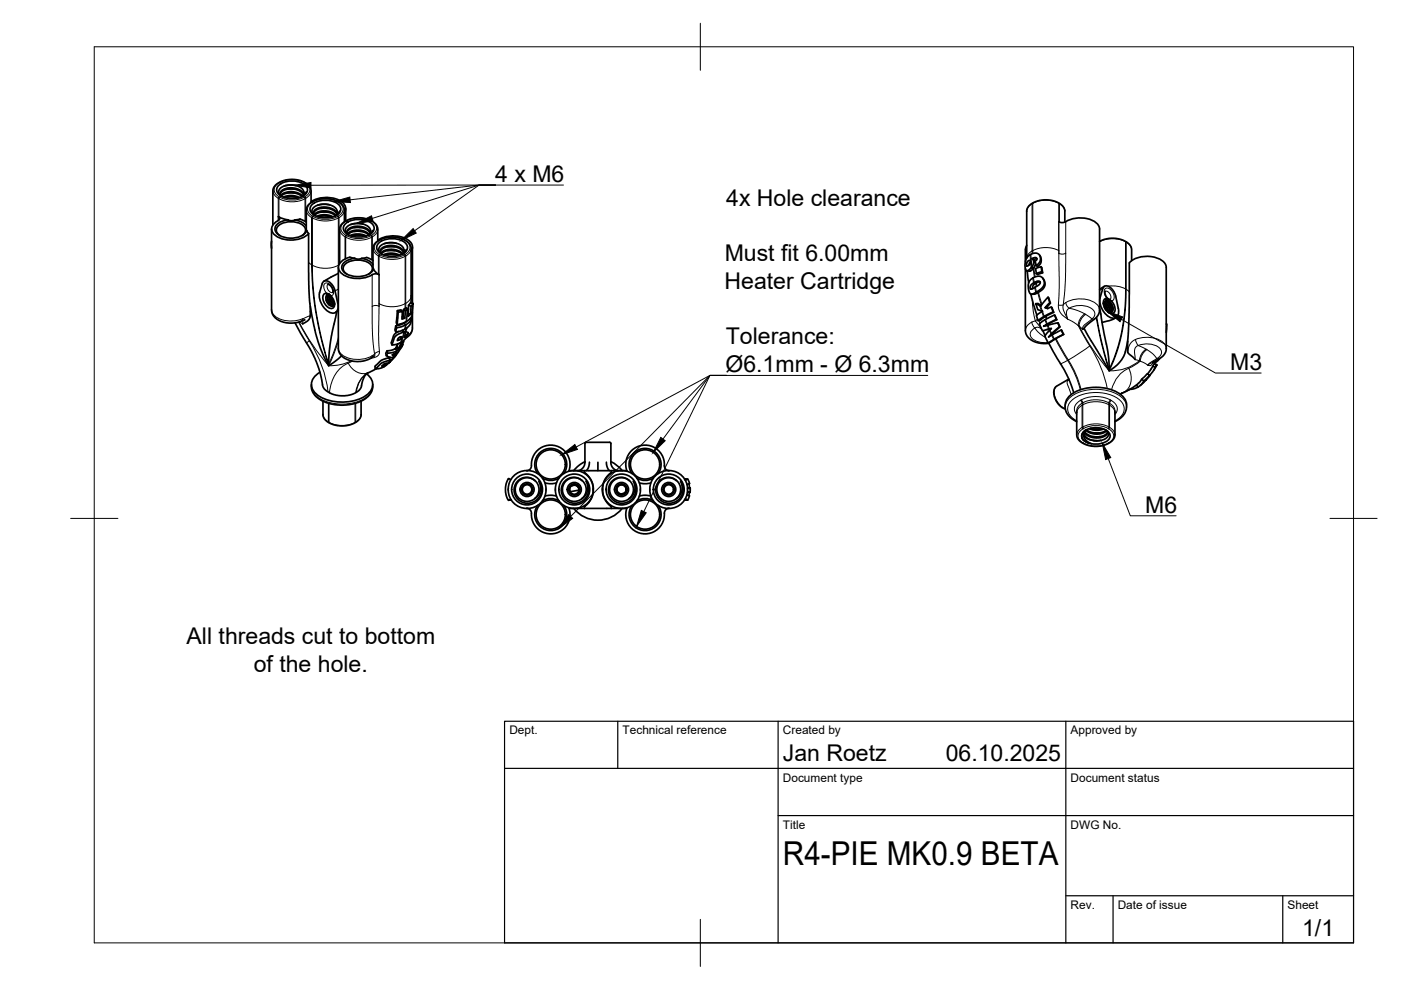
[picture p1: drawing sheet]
<svg xmlns="http://www.w3.org/2000/svg" width="297mm" height="210mm" viewBox="0 0 297 210" stroke-linecap="round" stroke-linejoin="round" font-family="sans-serif">
<!-- layer: Visible -->
<g fill="none" stroke="#000" stroke-width=".36">
<path d="M59.1 39.3a4.6 4.6 0 0 1 5.9 .3 1.6 1.6 0 0 1-1.4 2.2 4.5 4.5 0 0 1-4.8-1 1.22 1.22 0 0 1 .3-1.5zM62.8 39.4l-1.4-.2-1.2 .2M57.6 51.1v1.6M57.6 48.5v17.3l.1 .6 .3 .6 .7 .7 .9 .5 1 .2 1.9 .1 2.1-.7M59 45.9l2.1 .7a2.99 2.99 0 0 0-2.8 1.6 1.95 1.95 0 0 0 1.8 2.1 4.7 4.7 0 0 0 4.7-1l.2-.4M59 45.9l.3 .5-.3 .4a1.82 1.82 0 0 0-1.4 1.8 1.82 1.82 0 0 0 1.4 1.7 5.9 5.9 0 0 0 6.4-.8M59.4 50a1.32 1.32 0 0 1-.8-1.3 1.32 1.32 0 0 1 .9-1.2 4.6 4.6 0 0 1 4.9 .4 1.25 1.25 0 0 1-.4 2.1M59.4 41.2l.3-.5 .6-.4 1.6-.3 .8 .2 .9 .3 .7 .8M59.5 41.5l.8-.6 1.6-.3 1.3 .3 .9 .6M59.6 41.6l.9-.6 1.5-.1 1.1 .2 .9 .6M60 41.8l1-.3h1.1l1.4 .4M60.3 41.9l1.5-.2 1.4 .3"/>
<path d="M61 40.1h1.4M61 40.9h1.4M61 41.7h1.4M61 46.6l.6 .2 .9-.2M62.5 46.6l1.5 .5 .9 .9M62.5 46.6a2.04 2.04 0 0 1 2.4 .5M64.3 41.5l-.1 .1M64.3 41.5l.6-.8-.8 1M64.4 41.2l-.4-.6-.7-.5-1.1-.3h-.9l-1.5 .6-.4 .5 .2 .6M64.4 40.9l-.3-.8-.8-.6-1-.3h-1.2l-1.1 .3-.8 .6-.1 .8 .6 .8M64.4 40.7v.6l-.4 .4M65 48.9l.4 .6"/>
<path d="M65.4 49.5v9.9l.2 4.3 1.3 7 1.2 3.6 1.6 3.2 2.7-2M66 42.9l-.1-2.9-.5-.7-.6-.5-1.1-.5-1.5-.3-1.5 .1-1.7 .7-.9 .8-.2 .6-.1 7.5M66 42.8a6 6 0 0 1 6.9 .4 1.47 1.47 0 0 1 .1 1.9M66.2 43.3a4.6 4.6 0 0 1 5.9 .4 1.6 1.6 0 0 1-1.4 2.2 4.5 4.5 0 0 1-4.8-1 1.22 1.22 0 0 1 .3-1.6zM66.5 45.2l.2-.4 .5-.4 .9-.2 1-.1 1.5 .4 .8 .9M66.6 45.5l.9-.6 1.6-.2 1.2 .3 .9 .6M66.7 45.6l.8-.5 1.5-.2 1.3 .3 .8 .5M67.1 45.9l.8-.3 1-.1 1.7 .5M67.4 46l1.6-.2 1.3 .3M68.1 44.2h1.4M68.1 45h1.4M68.1 45.8h1.4"/>
<path d="M69.9 43.4l-1.6-.1-1 .2M71.3 45.6l-.1 .1M71.4 45.6l.6-.8-.9 .9M71.4 45.2l-.2-.4-.7-.5-.9-.3-1.1-.1-.9 .1-.8 .5-.3 .5 .1 .6M71.5 44.8l-.4-.7-.9-.6-1.2-.2-1.2 .1-.9 .3-.7 .8v.5l.6 .7M71.5 44.8v.2M71.5 44.8l-.1 .5-.4 .5M71.7 57.9l-3 1.7M71.7 56.7v17.4l.2 .7 1.1 1.1 2 .7h1.4l1-.1 1.1-.5 .8-.5M73 47v-2.8l-.7-1-1.1-.7-.9-.3-.9-.1-1.8 .1-1.1 .4-.8 .5-.7 .9v4.9M73.3 47.4a4.6 4.6 0 0 1 5.9 .4 1.6 1.6 0 0 1-1.4 2.2 4.5 4.5 0 0 1-4.8-1 1.22 1.22 0 0 1 .3-1.6zM73.3 44.2v2.7"/>
<path d="M73.5 49.3l.4-.5 .5-.4 1.6-.2 .9 .1 .9 .4 .7 .7M73.5 58.1a1.32 1.32 0 0 1-.7-1.3 1.32 1.32 0 0 1 .9-1.2 4.6 4.6 0 0 1 4.8 .4 1.25 1.25 0 0 1-.3 2.1M73.7 49.6l.4-.4 .6-.3 1.4-.1 1.2 .3 1 .6M73.7 49.7l1-.5 1.5-.2 1.3 .3 .7 .5M74.2 50l.9-.4h1.1l1.5 .5M74.5 50.1l1.5-.3 1.4 .3M75.1 48.3h1.5M75.1 49.1h1.5M75.1 49.9h1.5M75.2 54.8l.6 .1 .9-.1M75.2 54.8l-.8-.2a2.66 2.66 0 0 0-2.6 2.2 2.97 2.97 0 0 0 2.7 2.1 6.8 6.8 0 0 0 4.9-.8l1 .1M75.2 54.8a2.98 2.98 0 0 0-2.7 1.6 1.95 1.95 0 0 0 1.8 2 4.7 4.7 0 0 0 4.7-1l.2-.3"/>
<path d="M77 47.5l-1.4-.1-1.2 .2M78.4 49.7l-.1 .1M78.4 49.7l.7-.8-.9 .9M78.5 49.3l-.5-.7-.5-.3-1.8-.3-1.2 .2-.7 .4-.3 .5 .2 .6M78.6 49l-.2-.7-.8-.6-1.2-.3h-1.3l-1.2 .4-.6 .7v.6l.6 .7M78.6 48.9l-.1 .5-.4 .5M79.1 55.2a2.08 2.08 0 0 0-2.4-.4l1.5 .5 .9 .8M79.2 57.1l-.1-4.5 .2-.6 .5-.7 1.6-.8 1.8-.3 1.9 .4 1.5 .9 .6 1-.1 11.8M79.2 57.1l.4 .5 .6 .6M80.1 51.1v-2.8l-.4-.7-.8-.7-1-.4-1.5-.3-1.4 .1-1.8 .6-.8 .7-.4 .9v7.4M80.1 50.9a5.9 5.9 0 0 1 7 .5 1.48 1.48 0 0 1 .1 1.8M80.2 58.2h.2"/>
<path d="M80.4 51.5a4.6 4.6 0 0 1 5.8 .4 1.6 1.6 0 0 1-1.3 2.2 4.5 4.5 0 0 1-4.9-1 1.22 1.22 0 0 1 .4-1.6zM80.6 53.4l.2-.4 .6-.5 .9-.2h.9l1.6 .4 .7 .8M80.7 53.7l.9-.6 1.4-.3 1.5 .4 .8 .6M80.8 53.8l1-.6 1.3-.1 1.4 .3 .7 .5M81.3 54l1-.3h.9l1.6 .4M81.6 54.1l1.6-.2 1.3 .3M82.2 52.3h1.4M82.2 53.1h1.4M82.2 54h1.4M84.1 51.6l-1.2-.2-1.4 .3M85.5 53.8h-.1M85.6 53.4l-.4-.7-.8-.4-.8-.2-1.1-.1-.8 .2-.7 .4-.4 .5 .2 .7"/>
<path d="M85.6 53l-.3-.7-.9-.6-1.2-.3-1.2 .1-1 .4-.7 .8 .1 .6 .5 .6M85.6 53v.1M85.7 53l-.1 .5-.4 .5M86.1 53l-.8 .9M86.2 52.9l-.7 .9M87.4 52.4v11.9M217.4 57l.1 13.7 .7 1.1 1.1 .6 1.4 .4h1.7M217.7 52l-.3 .9v2.6M217.8 57.4l.3 2.6M217.8 55.5l.6-.3 .1 .4-.2 .5-.5 .3-.2-.4zM218.5 59.3l1-.6 .9-.1 .7 .3 .3 .9-.1 .7-.5 .7-2 1.2-.5-.3-.3-1.1 .1-1zM218.5 55.4l-.2 .3-.1 .5"/>
<path d="M218.6 56.8l.5 .2 .1-.2M218.8 56.6l.4 .2M218.8 54.9l.3 .1M219.1 57l-.7 .5-.7-.1M219.1 55l.4 .4M219.5 55.7l-.3 1.1M219.6 56.9l1.1-.3 .2 1-1.2 .4zM219.7 56.3l.8-.8 .1-.8-.1-.4-.3-.4-.7-.2-1.3 .5-.5 .4-.3 .7-.1 1.4 .3 .7h.4l.8-.8M219.7 56.3l-.2-.9 .3-.3v-.3l-.2-.2-.5 .1-.4 .1 .3 .2 .2 .5-.4 1.1M219.9 54.9l-.8 .1M220.4 54.1l.3 .7v.9l-.6 .8-.4-.2M220.5 59.7l-1.3 .6-.3 .4 .1 .5"/>
<path d="M220.7 56.6l.4 1.2-1.1 .4-.3-.2M220.9 57.6l.2 .2M221.1 59l.3 .4 .2 .7-.3 1-1.4 1.1-.5 .2h-.7M224.5 47l1 .2a6.5 6.5 0 0 1 6.9 0l.6 .9 .1 .5v17.4l-.2 .7-.5 .6-1.9 1.5-.7 .9M225.8 47.1v-2.5l-.2-.5-.4-.6-1-.6-1.5-.5h-1.5l-1.7 .4-1.2 .7-.6 1.1v10.1M233.1 51.2l1.6-.6 1.5-.1 1.5 .3 1.1 .5 .8 .6 .3 .7v2.7M62.5 68.4l4.3 7.6 1.1 3.1 .5 2.7 .3 .7 .6 .5 1.2 .6 1.4 .3h1.8l1.3-.4 1-.6 .4-.5 .7-2.2 .3-.7 .5-.4M65.8 64.9v1.1a1.91 1.91 0 0 1-.4 1.9l-1.2 .8M67.8 62.1l.5-2a.95 .95 0 0 1 .9-.6 .95 .95 0 0 1 .9 .5l.8 1.2 .7 3.1M67.8 62a4 4 0 0 0 2.7 4.4 1.19 1.19 0 0 0 1.2-1.5l-.1-.6M67.8 78.9a2.71 2.71 0 0 0-1.2 4.1 8.3 8.3 0 0 0 7.5 2.1 6 6 0 0 0 4.8-2.9 2.56 2.56 0 0 0-1.2-2.9M69.2 63.6l.6 1.1"/>
<path d="M69.2 62.3l.6 .2zM69.2 62.2a.99 .99 0 0 0-.6 1.6l.2 .4a1.55 1.55 0 0 0 1.8 1.1 2.03 2.03 0 0 0-.5-2.6l-.9-.5M69.4 62.5h.1M69.5 60.3l.5 .2 .3 .4 .3 .7-.1 .4M69.6 62.5l-.2 .7 .3 .9 .8 .6 .4-.3M69.6 63.6l.3 .6M69.6 62.5l-.1 .7 .2 .7 .5 .6 .6 .1M69.8 62.5l-.1 .5 .3 .7 .5 .6 .4 .2M69.8 62.5l.2 1 .7 .9a.22 .22 0 0 1 .3 .2 .22 .22 0 0 1-.2 .2l-.2 .1-.5-.1-.7-.7-.3-.8 .1-.5 .2-.3M69.9 62.5h-.5M69.9 63.4l.4 .6M70.1 62.6l.2 .9 .6 .7"/>
<path d="M70.2 62.8l.3 .8 .4 .4M70.3 63.2l.3 .6M71.4 66.1l-1.3 6-.4 5M71.7 65.8l-.6 .5M79.7 78.2l-1.8 .9M81 77.6l.5-.4 .5-.2-.3 .4zM81.6 77.1l.1 .3M82.1 74.4l-.3 .5 .1 .5M82.4 75.9l-1.6 .5-1.3 1.3 .1 .5M82.7 75.8l-.2 .2M82.8 76.3l-2 .7-1.2 1.2 1.6-.3 1.4-1.1M82.8 76.3l-.4-.4 .4 .5"/>
<path d="M83.4 75.1l.2 .2M83.5 75.1l.2 .2M83.6 75.3l-.5-.1 1.1-.5-.4 .6M83.6 75.3h.1M83.6 75l.2 .3M83.8 75.3h-.1M83.8 75.5l-1.5 1.5 .5-.4M83.9 69.1l-.2 .9 .2 .4M84 75.3l-1.2 1.2v-.2M84.1 69.5l.9-.2 1.1-.5 .7-.6 .4-.6a3.3 3.3 0 0 1-3.3 2.8zM84.1 73.7l.4 .5M84.2 73.5l-.2 .3-.7 .4-1.2 .2 .1 .5"/>
<path d="M84.2 65.9l-.2 2.5 .2 .4M84.4 72.9l-.3 .5 .4 .5a2.07 2.07 0 0 1 1.1-1.5 1.94 1.94 0 0 1-1.1 1.5M84.5 71.7l.4-.3 .3 .1a.7 .7 0 0 1-.9 .7h-.1zM84.5 70.3l-.7 .4-.4 .5-.5 1.5 .2 .4M84.6 73.8v.1M84.7 71.5l.4 .4M84.8 72.7l.2 .2M85.2 73.3h.1M85.3 66l-.3-.3-.8 .2 .2 .3M85.3 73h.1l-.2 .4-.3 .3a3.1 3.1 0 0 1-2.7 1.2l-.3 .5 .9 .4a1.19 1.19 0 0 0 1.4-.8l1.1-1.8M85.3 70.1h-.1l.4 .3M85.3 70.1l.6 .4 .1-.2"/>
<path d="M85.3 70.1l.5 .4M85.4 67.1l-.1 .1M85.4 72.3l.2 .1M85.6 65.6l-.2 1.5 .4 .4M85.6 70.4l.2 .1M85.6 70.4l-1.1 .4-.8 .6-.6 1.7 1-.1 1.2-.6a2.96 2.96 0 0 0 1.2-1.9l-.8 1 .2-.7-.1-.3M86 70.3l.5 .2M86.1 68.2l-1.2 .7-1 .2 .2 .4M86.2 69.5l-.2 .8M86.6 66.4l.4 .2M86.6 65.5l-.1 .1a.8 .8 0 0 0-.6 1.1v.2a.62 .62 0 0 1-.7 .8l.1-1.7-.3 .1a.54 .54 0 0 0-.6 .2 .54 .54 0 0 0 0 .6l-.2 1.9 1.9-.6M86.6 65.5l-.1 1.6 .2-.2a.91 .91 0 0 0 .4-1.1 1.86 1.86 0 0 1 .5-1.5l-.1 1.1a3.2 3.2 0 0 1-.5 2.2l-.9 .6"/>
<path d="M86.6 65.5l-.5-.2-.5 .3 .3 .3M86.6 64.7v.8M87 67.6h.2M87.4 66.1v3.7l-.1 .5-.5 .8-.8 .6M87.6 64.3l-.6-.1-.4 .5 .5 .2M218.6 62.4l1.2 4.4M218.7 60.3l1.2-.7h.5l.2 .3-.2 .3-.3 .4-1.5 .7-.2-.4zM219.6 64.4h.5l.7 .3M220.4 64.7l-.8-.3 .2 .6a1.24 1.24 0 0 0 1.2 1M220.4 64.7l.2 .1M220.4 64.7l.4 .1M220.6 64.8l1.6-1.8 .2 .6a.68 .68 0 0 1-.3 1l-.5 .6a1.33 1.33 0 0 0 1.3-.1l.4 1-2.1 1.1-1.1 .8"/>
<path d="M220.6 64.8h.1M221 66l-1.3 .9 .4 1.1M221 66h.1M221.1 70.1l.5 1.1M221.6 65.2l.3 .1M222.2 63l.3 .7a.8 .8 0 0 1-.2 1.1l-.4 .5 .2 .1M222.3 72.7l3.8 6.7 1.5 3.9M222.4 69.8l-.4 .1M222.5 69.7l.4-.1-.8 .9a1.06 1.06 0 0 0-.1 1.7l.3 .5 3.1-1.8-.4-.9M222.5 69.7l-1.1 .3a.43 .43 0 0 1-.5 0 .43 .43 0 0 1-.1-.4 .83 .83 0 0 1-.4-.9 .83 .83 0 0 1 .7-.6l1.8-1a.51 .51 0 0 1 .7-.2 .51 .51 0 0 1 .3 .6l.1 .2-2.7 1.5 2.3-.6a.6 .6 0 0 1 .6-.1 .6 .6 0 0 1 .4 .6v.2l-1.6 1.4M222.6 64.1l.1 .2M222.9 65.1l.5 1.1-1.6 .8-1.2 .8-.5 .2"/>
<path d="M222.9 69.7h-.4M223 70.7l-.1 .2M223.2 70.8l-.3 .3M223.3 66.1l.1 .1M223.3 70.6l-.4 .3M223.3 70.6l-.3 .1M223.6 66.8l.2 .3a.56 .56 0 0 1 .2 .6 .56 .56 0 0 1-.6 .4l-1.7 1M224 67.7l.1 .1M224.3 68.4l.2 .3a.64 .64 0 0 1 .2 .7 .64 .64 0 0 1-.5 .4l-.9 .8M224.6 69.3h.1M225 70l.5 .9-3.3 1.8M225 70l-2.7 1.5 .6-.6"/>
<path d="M225.4 70.9h.1M229.8 69.7l-.2 .1M229.8 69.6l5.4 9 1.4-1 1.2-1.4 .7-1.4 .6-2.4M233.1 65.3l1.8 9.1 .3 3.8M234 64.3l.7 .7 .2 1.2M234 64.1l.5 .3 .4 .4 .3 .8-.1 .7M234 64.8l.5 1M234.1 64l-.1 .1a.31 .31 0 0 0 0 .4 .31 .31 0 0 0 .3 .2l.5 .7 .1 .7M234.2 64h.6l.7 .8M234.2 60.7l-1.1 .6M234.2 63.4l.5-.1 .6 .3a1.99 1.99 0 0 1 .8 2.8 1.55 1.55 0 0 1-1.9-1.1 1.79 1.79 0 0 1 0-1.9zM234.2 64l.6 .1 .6 .7 .2 1-.3 .4"/>
<path d="M234.3 61.8v.4l.2 .7 .8 .6M234.3 65.5l-.1-.3 .1 .3M234.4 63.6l.5 .2 .5 .8 .3 .8-.3 .8h-.2l.1-.6-.4-.9-.3-.4-.5-.2M234.4 63.6l.6 .1 .4 .4 .5 .9 .1 .7M234.4 63.6h.3l.5 .3 .7 1.1 .1 .7-.2 .4-.3 .2-.5-.1M234.4 64.8l.3 .6M234.8 64.6l.3 .6M235.1 64.4l.3 .6M236.5 62.8a2.24 2.24 0 0 0-2.3-2.1l-.2 .2a6.5 6.5 0 0 0-.8 3.1 4.1 4.1 0 0 0 2.8 3.5 1.19 1.19 0 0 0 1.2-1.5l-.7-3.2M236.6 67.3l-1.2 .6-1.7 .5M239.1 72.4l.3-5v-11.7a5.7 5.7 0 0 1 7.6 .1l.3 .9v17.4l-.2 .6-.5 .8-2.2 1.3M239.1 72.4v2.4l1.6 1.4"/>
<path d="M244.1 78.2l-.8 1.1M244.4 77.6l-.3 .6M244.6 78.5l.7-1.2-1.5 2.3-.6-.3-1.2 1.1 .5 .3M245.1 76.4l-.4 .7M245.3 77.3l-.6-.2-.3 .5 .5 .3M245.9 76l-1.1 1M247.3 68.7h.1l-.1 1.8M66 81.5v.9l.3 .7 .5 .8 .8 .7 2.2 .9 2.4 .4 2.7-.3 2.2-.8 .9-.7 .7-.8 .3-.8v-1M68.5 85.1v3l.3 .7 1.2 1 1.2 .4 1 .1 2.1-.2 1.1-.6 .8-.6 .4-.9v-2.9M111.7 99.8h.1M111.7 99.8a4 4 0 0 0-4 4 4 4 0 0 0 4 4M111.9 99.8a4 4 0 0 1 3.9 4.1 4 4 0 0 1-4.1 3.9"/>
<path d="M112.7 98.7l-.3 .8-.7 .3M112.7 98.7a4.1 4.1 0 0 1 4.7-4.3 4.1 4.1 0 0 1 3.2 5.5M120.6 99.8h3.3M121.9 99.8a3.9 3.9 0 0 1 3.9 3.9M123.9 99.8v.4l1 .9 .6 1 .3 1.6M123.9 99.8h5.7M124 97.9l-1.3 .8-1.1 1.1a4 4 0 0 0-3.9 4 4 4 0 0 0 4 4 6.5 6.5 0 0 0 10.2 0M124.3 93.8h3.7a1.47 1.47 0 0 1 1.5 .2v4.4l.7 1 .8 .4M124.3 93.8l-.3 .2v4.5l-.6 .9-.9 .4M125 98l-.2 .9-.5 .9M126.8 98v1.8M128.6 98l.1 .9 .5 .9"/>
<path d="M129.5 97.9l1.3 .8 1.1 1.1M129.6 99.8v.4l-.8 .7-.7 1-.3 .9-.1 .9M129.6 99.8h3.3M131.7 99.8a3.9 3.9 0 0 0-3.9 3.9M131.9 99.8a3.9 3.9 0 0 1 3.9 3.9M140.9 98.7a4.1 4.1 0 0 0-4.7-4.3 4.1 4.1 0 0 0-3.3 5.5M140.9 98.7l.2 .8 .8 .3M141.7 99.8h.2M141.7 99.8a4 4 0 0 0-3.9 4.1 4 4 0 0 0 4.1 3.9M141.9 99.8a4 4 0 0 1 3.9 4 4 4 0 0 1-3.9 4M226.6 80.4l-2.7 1.6-.5 .9 .1 1.2 .6 1.2 .8 .9 1 .5M228.3 89.4l-1-.6-.8-.7-.4-.6-.3-1a3.4 3.4 0 0 1 2.7-3.7 10 10 0 0 1 9.1 .8 3.4 3.4 0 0 1 1.2 3l-.2 .9-.5 .6-.8 .8-.9 .5"/>
<path d="M228.3 87.1v5.1l.2 .9 .7 .6 .6 .4 1.3 .4 1 .2 1.2-.1 1.1-.3 1-.5 .7-.7 .3-.8v-5.2M229.8 91.5a4.2 4.2 0 0 1 5.4 .3 1.47 1.47 0 0 1-1.2 2.1 6.3 6.3 0 0 1-3.1 .1l-1.3-.8a1.17 1.17 0 0 1 .2-1.7zM229.8 91.9v.7l.3 .5 .5 .6 .8 .4M229.8 91.9l.3 .6 .4 .4 .9 .4 1.1 .2M229.8 91.9a2.06 2.06 0 0 0 2.3 1.5h.5M229.9 91.6l.4 .5 .5 .4 1.7 .4 .9-.1 .9-.3 .4-.4 .1-.5M230 91.5l.8 .8 1.6 .3 1.6-.2 .6-.4 .2-.4M230.2 91.2l-.4 .7M230.2 91.2l1 .6 1.1 .2 1.4-.1 .9-.6M230.2 91.2l-.7 .7-.1 .8 .2 .6 1.2 .6M230.3 91.1l.8 .5 1.2 .2 1.1-.1 1.1-.5M230.9 90.9l1.4 .3 1.7-.2"/>
<path d="M231.2 90.8l1 .2 1.5-.1M231.8 92.6h1.5M231.8 91.8h1.5M231.8 90.9h1.5M233.4 93.4h-1.6M234.4 91.1l.6 .7-.2 .8-.8 .6-1.5 .3M237.8 83.4l-.3 .2M239.5 82.5l-1.7 .9M242 80.4l-.7 1-1.8 1.1M242.9 80.6l.1-.1-1.3 1.2M243 80.6l.8-1-2.4 2.4-.8 .4-1.1 .1M108.1 106h.3"/>
<path d="M108.3 101.7l-.4-.2-.2 .2-.3 .7-.2 1.1 .1 1.2 .3 1 .2 .4 .5-.2M108.3 105.9l-.2 .1M111.7 107.8l.7 .3 .3 .7M113.4 101.9l-.6-.4-.9-.3-1 .1-.6 .3-1 1.1-.3 .9 .1 1 .3 .8 .6 .7 .8 .4 .7 .2h.9l.8-.3 1.1-1a2.98 2.98 0 0 0 0-3.4l.3 1v1l-.6 1.2-.6 .5M113.4 101.9l-.5-.4-.8-.2h-.7l-.7 .2-.9 .6-.3 .7-.3 .7 .1 .8 .3 .8 .9 .9 1.4 .3 .9-.2 .6-.4M113.4 101.9a2.53 2.53 0 0 1 0 3.8M115 101.4a3.4 3.4 0 0 0 3.5 0M115 106.2a3.4 3.4 0 0 1 3.5 0M118 105.2l-1-.2-1.5 .2M118 102.4l-1.5 .2-1-.2M119.6 107.2a3.4 3.4 0 0 1-2.8 5.3 3.4 3.4 0 0 1-2.8-5.3M119.6 100.4a3.4 3.4 0 0 0-2.8-5.3 3.4 3.4 0 0 0-2.8 5.3"/>
<path d="M120.6 107.6a4.1 4.1 0 0 1-3.2 5.5 4.1 4.1 0 0 1-4.7-4.2M120.6 107.8h3.3M121 103.1l.4-.3h.7l.5 .4 .1 .7-1.8 .4-.1-.6zM121.3 103l.8-.1 .4 .3 .2 .4M123.4 101.9l-.5-.4-1-.2-.8 .1-.6 .2-.7 .5-.4 .7-.1 1.3 .4 1.1 1.1 .9 1.3 .2 .7-.2 .6-.4M123.4 101.9l-.6-.4-.9-.3-.8 .1-.7 .2-.8 .7-.3 .5-.3 .7v1l.7 1.3 1.3 .9 .8 .1 .8-.1 .8-.4 .6-.5a3.1 3.1 0 0 0 .8-2.2l-.1-.8-.4-.7M123.4 101.9a2.53 2.53 0 0 1 0 3.8M123.9 107.8h5.7M124.3 102l.3 1.1-.1 1-.4 .9-.7 .7M125.8 103.7v.2M125.8 103.9a3.9 3.9 0 0 1-3.9 3.9M125.8 103.7v.7l-.4 1.2-.7 1.1-.8 .7v.4"/>
<path d="M127.7 103.7l.1 .8 .3 1 .7 1.2 .8 .7v.4M127.8 103.7a3.9 3.9 0 0 0 3.9 4.1M129.6 107.8h3.3M130.8 103.9l.5 .7h.9M132.9 107.6a4.1 4.1 0 0 0 3.3 5.5 4.1 4.1 0 0 0 4.7-4.2M133.4 101.9l-.6-.5-.8-.2-.9 .1-.7 .2-.8 .7-.4 .7-.2 .8 .1 .7 .5 1.3 .6 .5 .8 .4 .8 .1 .8-.1 .9-.4 .5-.5a3.1 3.1 0 0 0 .8-2.2l-.1-.8-.4-.7M133.4 101.9l-.5-.4-.8-.2-1.4 .2-1 .9-.5 1.3 .2 1 .3 .5 1.1 .9 1.3 .2 .7-.2 .6-.4M133.4 101.9a2.53 2.53 0 0 1 0 3.8M134.3 102l.3 1.1v1l-.4 .9-.8 .7M135 101.4a3.4 3.4 0 0 0 3.5 0M135 106.2a3.4 3.4 0 0 1 3.5 0M135.5 102.4l1.5 .2 1-.2"/>
<path d="M135.5 105.2l1-.2 1.5 .2M135.8 103.7v.2M135.8 103.9a3.9 3.9 0 0 1-3.9 3.9M139.6 107.2a3.4 3.4 0 0 1-2.8 5.3 3.4 3.4 0 0 1-2.8-5.3M139.6 100.4a3.4 3.4 0 0 0-2.8-5.3 3.4 3.4 0 0 0-2.8 5.3M141.9 107.8l-.8 .3-.2 .7M143.4 101.9a2.53 2.53 0 0 1 0 3.8M144.9 103.5l-.2-.8-.4-.7 .3 .8v.9l-.4 1.2-.5 .6-.9 .6-1.2 .2-1.2-.4-.8-.8-.3-1.1 .1-1.1 .6-.9 1.1-.6 1-.1 .8 .2 .5 .4-.4-.3-.9-.4-1.2 .1-1.1 .6-.7 1.1-.1 1.2 .3 .8 .3 .7 .9 .7 1 .3h1l.9-.5 .7-.6a2.8 2.8 0 0 0 .7-2.1M145.1 101.6h.3M145.2 106h.2M145.2 101.7l.6-.1 .1 .2 .3 .7-.6 .2M145.3 105.7l.5 .3"/>
<path d="M145.4 101.6h-.2M145.4 106h-.3M145.6 105l.6 .1-.2 .6-.2 .3-.6-.1M145.8 101.6l-.5 .2M146 102.6l.2 .9h.1M146.2 104.4l-.4-.1 .5 .1M146.2 103.5h-.4M146.3 103.5v.9h-.1l-.2 .7M146.3 103.5h-.5"/>
<circle cx="116.8" cy="98.5" r="3.1"/>
<circle cx="136.8" cy="98.5" r="3.1"/>
<circle cx="111.7" cy="103.8" r="1.2"/>
<circle cx="111.7" cy="103.8" r="1.01"/>
<circle cx="111.7" cy="103.8" r="1.49"/>
<circle cx="111.7" cy="103.8" r="3.3"/>
<circle cx="116.8" cy="109.1" r="3.1"/>
<circle cx="121.8" cy="103.8" r="1.2"/>
<circle cx="121.8" cy="103.8" r="1.01"/>
<circle cx="121.8" cy="103.8" r="1.49"/>
<circle cx="121.8" cy="103.8" r="3.3"/>
<circle cx="131.8" cy="103.8" r="1"/>
<circle cx="131.8" cy="103.8" r="1.2"/>
<circle cx="131.8" cy="103.8" r="1.01"/>
<circle cx="131.8" cy="103.8" r="1.49"/>
<circle cx="131.8" cy="103.8" r="3.3"/>
<circle cx="136.8" cy="109.1" r="3.1"/>
<circle cx="141.8" cy="103.8" r="1.2"/>
<circle cx="141.8" cy="103.8" r="1.01"/>
<circle cx="141.8" cy="103.8" r="1.49"/>
<circle cx="141.8" cy="103.8" r="3.3"/>
</g>
<!-- layer: Visible Narrow -->
<g fill="none" stroke="#000" stroke-width=".21">
<path d="M59.1 38.8h.1M59.2 38.7h.1a1.6 1.6 0 0 0-1.2 1.5 1.6 1.6 0 0 0 1.1 1.5l-.2 .3M59.3 38.7a5.7 5.7 0 0 1 5.2 0M64.5 38.7a1.6 1.6 0 0 1 1.2 1.5 1.6 1.6 0 0 1-1.1 1.5l.2 .3M64.6 38.7h-.1M64.8 38.8h-.2M57.9 40.5a1.88 1.88 0 0 0 1.1 1.5M59 42.1h.1M59 42.1v4.7M59.1 42.1v3.9M59.2 42.1a6.1 6.1 0 0 0 5.5 0M59.2 41.8h.1"/>
<path d="M64.5 41.8l.2 .3M64.5 41.8a5.7 5.7 0 0 1-5.2 0l-.1 .3M64.6 41.8h-.1M64.7 42.1v4.8M64.8 42.1h-.1M64.8 42.1v4.9M64.9 44.5a1.85 1.85 0 0 0 1.2 1.6l.2-.3M65.4 55.6l.7 .5M66 40.5a1.88 1.88 0 0 1-1.2 1.5M66.1 42.8h.2a1.57 1.57 0 0 0-1.1 1.5 1.57 1.57 0 0 0 1.1 1.5M66.2 56.2a6.1 6.1 0 0 0 5.6 0M66.3 45.8l.1 .1"/>
<path d="M66.3 42.7l.1 .1M66.4 42.8l-.1 .1M66.4 42.8a5.7 5.7 0 0 1 5.2 0M66.4 45.9a5.7 5.7 0 0 0 5.2 0M66.4 45.9l-.2 .3a6.1 6.1 0 0 0 5.5 0l-.1-.3M71.6 42.8l.1 .1M71.7 45.8l-.1 .1M71.7 42.7l-.1 .1M71.7 45.8l.2 .3M71.7 56.2v.4M71.8 42.8h-.1a1.57 1.57 0 0 1 1.1 1.5 1.57 1.57 0 0 1-1.1 1.5M71.9 46.1l-.2 .1v10h.1"/>
<path d="M71.9 46.1v10M73 44.5a1.88 1.88 0 0 1-1.1 1.6M73.3 54.8v-4.5l-.1-.1v4.7M73.3 50.3a6.1 6.1 0 0 0 5.5 0M73.3 49.9l.2 .1M73.3 46.9a1.58 1.58 0 0 0-1 1.5 1.58 1.58 0 0 0 1 1.5l-.1 .3a1.96 1.96 0 0 1-1.2-1.6M73.4 46.8h.1l-.3 .1M73.5 46.8a5.7 5.7 0 0 1 5.1 0M73.5 50a5.7 5.7 0 0 0 5.1 0M73.5 50l-.2 .3M78.6 50l.2-.1 .2 .3M78.6 50l.2 .3"/>
<path d="M78.8 46.8h-.2l.2 .1M78.8 50.3v4.8M78.9 58.3v6.7M78.9 46.9h-.1a1.56 1.56 0 0 1 1.1 1.5 1.56 1.56 0 0 1-1.1 1.5M79 50.2l-.2 .1M79 50.2v5M79.1 52.7a1.9 1.9 0 0 0 1.2 1.6l.1-.3M80.1 48.6a1.88 1.88 0 0 1-1.1 1.6M80.3 51h.1M80.4 54.3h-.2v3.9M80.4 54.3v10.6M80.4 54l.1 .1"/>
<path d="M80.4 51a1.57 1.57 0 0 0-1 1.5 1.57 1.57 0 0 0 1 1.5M80.4 50.9a6.4 6.4 0 0 1 5.4 0M80.5 50.9l-.1 .1M80.6 54l-.2 .3M85.7 50.9l.2 .1M85.7 54l.2 .3a6 6 0 0 1-5.5 0M85.9 54a5.6 5.6 0 0 1-5.3 0M85.9 54l.1 .3M85.9 51a1.57 1.57 0 0 1 1 1.5 1.57 1.57 0 0 1-1 1.5M86 51h-.1M86 54.3h-.1v10.1l.1-.1M86 54.3v10"/>
<path d="M87.2 52.7a1.88 1.88 0 0 1-1.2 1.6M218.4 54l.1 1.3M218.5 55.7l.1 1.1M218.6 53.9l.2 2.7M218.8 43.2v10M218.8 53.2l-.7 .5-.4 1M218.8 43.2a2.03 2.03 0 0 0-1.1 1.6M218.8 53.2v.6M218.9 43.1l-.1 .1M219 59l.1 1 .5 .1M219 53.1l-.2 .1M219 43.1l-.2 .1"/>
<path d="M219 43.1v10M219 53.1a6.1 6.1 0 0 1 5.5 0M219 43.1a6.1 6.1 0 0 1 5.5 0M219 53.1v.6M219 43v.1M219.1 56.9l.2 1.9M219.1 58.9l.2 1a.7 .7 0 0 1 .6 .8M219.2 56.8l.3 1.9M224.4 43l.1 .1M224.5 43.1l.1 18.1-.2 4 .3 .9 .6 .7 1 .8 2.5 1.5M224.5 43.1l.1 .1M224.5 53.1v.6"/>
<path d="M224.6 43.1v.1M224.6 43.2v3.9M224.6 43.2a2.03 2.03 0 0 1 1.2 1.6M226 53.7l-.1 5.7-.5 5.1a.7 .7 0 0 1-1 .2M226 47v6.7M226 53.7l-.8 .2-.7-.2M233.2 51.2h-.1M238.6 51.2v.1a6 6 0 0 0-5.5 0M238.7 51.2l.1 .2a1.96 1.96 0 0 1 1.1 1.5M57.6 65.7a3.3 3.3 0 0 0 3.5 2.3l1.9-.1 1.1-.3M63.3 68.3l2.3 3.9M63.4 68.3a44.3 44.3 0 0 0 6.3 9.2"/>
<path d="M64.1 67.6l-.2 .5M64.3 67.9l-.1 .8-.7-.5M65.6 72.3a25.5 25.5 0 0 1 3.9 10.8M65.6 72.2l-.6 .6M65.8 67l-.4 .1-1.3 .5M69.2 62.2l-.4-.7a.91 .91 0 0 1 .5-1.5 2.05 2.05 0 0 1 1.3 2.4l-.5 .3M69.5 60.3a1.16 1.16 0 0 0 1.1 1.7M71.7 72.3l-.9 2.7-1.1 2.5M71.7 71.7l-1.1 3.4-.9 2a71.4 71.4 0 0 1-3.5-20.9v-10l-.1-.1v10a69.9 69.9 0 0 0 3.6 21.4M71.7 61.3l-.7 .4M71.7 64.2l-.1 .1M71.8 73.9a2.83 2.83 0 0 0 2.6 2.2 5.6 5.6 0 0 0 5.5-1.4l.6-.2"/>
<path d="M73.8 77a7 7 0 0 0-4 6.3M73.8 77a3.5 3.5 0 0 0 4.3 2M74.5 76.5l-2.6 .9-2.2 .1M74.8 76.5l-1 .5M77.9 79.1a5.4 5.4 0 0 0-2.5 4.2M77.9 79.1a5.4 5.4 0 0 0-2.4 4.1M78.9 75.5l-.2 .4M78.9 65l.1 5.9 .5 4.3-.3 .3M79.7 78.2l-.1 .1M80.4 64.4v.5M80.4 64.9l-.1 6.1 .2 3.8-.6 .8-1.3 .4M80.4 64.4a6.1 6.1 0 0 0 5.5 0"/>
<path d="M80.4 64.9l-.8-.1-.7 .2M82.6 75.7l-.2 .2M82.6 75.7l-.1 .2M82.8 76.3l-1.4 1.5M82.8 76.4l-1.3 1.3M83.6 75.3l-.4 .5M83.7 75.3l-.4 .5M83.7 74l.4 .4M83.9 73.9l.3 .4M84.1 74.4l-.3 .5M84.2 72.9l-.5 1.1M84.3 74.3l-.4 .5"/>
<path d="M84.4 72.9l-.5 1M85.4 70v.1M85.6 68.5l.4 .4-.2 .9M85.6 70.4l-.7 2.2M85.7 68.4l.4 .4M85.8 70.4l-.7 2.1M85.9 64.4v1l.4 .3-.2 2.5M86 65.4l.4 .2M86 64.3v1.1M86.1 68.8l-.2 .9M86.4 65.6l-.2 2.5M87.2 62.7a1.88 1.88 0 0 1-1.2 1.6"/>
<path d="M87.5 69.5a1.95 1.95 0 0 1-1.2 1.7M218.8 68.3a2.22 2.22 0 0 0-1.4 1.7M218.8 68.3l.2 .7 .5 .6M218.9 63.6l.3 3.4a5.3 5.3 0 0 0 1.5 2.5l.1 .1M219.4 61l.2 1 .4 .1 .8 2.6M219.4 69.5l.6-.1 .9 .4M219.4 69.5l1.1 1.3 1.2 .7M219.4 69.5a1.41 1.41 0 0 0-1 1.5 1.41 1.41 0 0 0 1.2 1.3 5 5 0 0 0 2.6 .3M219.5 60.9l.3 1 .4 .1M219.6 60.1l.1 .7M219.7 61.9l.4 .1M220 67.6l-.5 .4-.7 .3"/>
<path d="M220.2 62l.7 2.5M220.3 67.9l.2 .6M220.4 64.7l.4 1.2M220.6 64.8l.8 2.3 .4-.1M220.9 66.1l.4 1.1 .3-.1 .2 .5M221.1 70.1v.1M221.5 67.8l.4 1 .4-.1M221.6 71.4h-.1M221.7 67.7l.4 1 .3-.1M221.8 67l.2 .5M222 69l.4 .8M222.2 68.9l.3 .8"/>
<path d="M222.3 68.7l.1 .2M222.4 68.6l.1 .2M222.5 70.1l.4 .8M222.6 69.9l.4 .8M222.7 69.7l.1 .1M222.9 69.6v.1M223 71.1l.4 .9 .4-.1 2.6 4.5M223.1 71l.5 .9 .3-.1 2.6 4.5M223.2 70.7l.1 .2M223.3 70.6l.1 .2M225.5 64.5l.5-.4a1.56 1.56 0 0 0 .7 1.3 4.4 4.4 0 0 1 5.2 .5 1.08 1.08 0 0 1-.5 1.7l-1.8-1.3-1.9-.7a1.06 1.06 0 0 0-1.2-.1l-.4 .8 .3 1.4-1-2.2v-.5zM226 64.1a5.9 5.9 0 0 1 6.8 .7l.3 .9"/>
<path d="M226.4 76.4a20.4 20.4 0 0 1 2.6 6.3M226.4 76.4l-1.5 .7M226.5 76.3l-.1 .1M226.5 76.3a20.4 20.4 0 0 1 2.7 6.3M228.8 69.1a45.1 45.1 0 0 0 6.4 9.5 9.3 9.3 0 0 0 6.4-2.1M230 66.5l-.7 .7a2.18 2.18 0 0 0 0 3.1l1.8 3M230.2 66.7l-1 1-.4 1.4M231.1 73.3a26.4 26.4 0 0 1 3.7 9.1M231.1 73.3l-4.6 3M231.5 67.6l-1.7 1.4-.2 .4v.4l-.8-.7M232.2 67.6h-.7M232.5 67.2l1.1 5.5 1.6 5.5a37.9 37.9 0 0 0 3.4-16.9v-10l.2 .1v10a38.6 38.6 0 0 1-3.6 17.2l-1.8-6.5-1-4.8"/>
<path d="M233.2 63.1l-.1 .1M233.3 61.2l-.2 .1M233.8 61.2l-.7 .4M234.3 61.8a1.16 1.16 0 0 1 1 1.7M234.7 63.3l-.4-.7a.92 .92 0 0 1 .5-1.5 2.02 2.02 0 0 1 1.3 2.4l-.5 .3M235 60.7h2l1.7 .6M238.8 61.4l.6 .5M239.3 78.1a3.8 3.8 0 0 1-1.1 5.1M239.3 78.1a6.5 6.5 0 0 0-3.6 4.5M240.7 72l-.7 .4-.4 .5-.3 .6-.2 1.2M240.8 72a6.1 6.1 0 0 1 5.9 .6l.5 .8 .1 .5M240.8 72l.1 .7 .5 .6"/>
<path d="M241.3 73.3a4.4 4.4 0 0 1 4.7 .7 1.3 1.3 0 0 1-.7 2M241.3 73.3l-.5 .3-.2 .5 .1 1.6a.55 .55 0 0 0 .1 .6 .55 .55 0 0 0 .6 .1l.2 .1M241.3 73.3l2.5 1.2 .8 .7 .7 .8M241.6 76.5l.1 .1M241.8 76.6l-1.2 .8-1.3 .7M243 74l-1 1.1-.4 1.4M243.2 74.1l-1 1.1-.4 1.4M244.5 76.7l-.5 .7h-.7l1.2-.6M244.9 76.8v.1M245.3 76l-1.5 1a.55 .55 0 0 1-.5 .3 .55 .55 0 0 1-.5-.3l-1.1-.4M245.3 76l.4 .1M66 81.9a3.7 3.7 0 0 0 2.7 3.1 10 10 0 0 0 9.1-.9 2.86 2.86 0 0 0 1.2-2.2"/>
<path d="M68.5 87.9a1.88 1.88 0 0 0 1.1 1.6M69.6 85.5v4h.2v-4M69.6 89.4l.1 .2M75.3 85.5v4M75.3 89.5l-.1 .1M75.3 89.5a6 6 0 0 1-5.5 0v.1M75.4 89.5h-.1M75.4 85.5v4M75.4 89.4v.2M76.6 87.9a1.88 1.88 0 0 1-1.2 1.6M224.1 81.9a2.61 2.61 0 0 0 .2 3.5 3.3 3.3 0 0 0 1.6 1.3M225.8 86.3a3.7 3.7 0 0 1 2.7-3 10 10 0 0 1 9.1 .8 2.86 2.86 0 0 1 1.3 2.2"/>
<path d="M226.3 80.7v.7l.8 2.2M226.6 80.4l-.2 .2M226.7 80.4l-.4 .3M226.7 80.5l-.3 .2M228.3 89.2a2.65 2.65 0 0 1-1.5-3.8 7.8 7.8 0 0 1 7.4-2 5.3 5.3 0 0 1 4 2.6 2.76 2.76 0 0 1-1.8 3.2M229.1 84.9l-.9 .7-.4 .8v.7l.5 .8M229.1 84.9l.3 .6M229.2 84.8l.3 .4 .1 .6a6.1 6.1 0 0 1 5.5 0v-.4M229.4 85.5l-.8 .7-.3 .9M229.4 85.9l.2-.1v4.7l-.2 .1zM229.4 85.5v.4a2.03 2.03 0 0 0-1.1 1.6M229.4 90.6a2.03 2.03 0 0 0-1.1 1.6"/>
<path d="M229.5 90.6l.1 .3M229.6 93.9h-.1M229.6 90.9a1.61 1.61 0 0 0-1 1.6 1.61 1.61 0 0 0 1.2 1.5M229.8 90.9h-.2M229.8 94h-.1M229.8 90.8a5.7 5.7 0 0 1 5.1 0M229.8 94a5.7 5.7 0 0 0 5.1 0M229.8 90.8l-.2-.3a6 6 0 0 1 5.5 0l-.2 .3M234.9 90.9h.2M234.9 94h.2M235.1 90.9a1.61 1.61 0 0 1 1 1.6 1.61 1.61 0 0 1-1.2 1.5M235.1 93.9h.1"/>
<path d="M235.1 85.4l-1.5-.5-1.7-.1-1.5 .2-1 .5M235.1 85.4l1 .8 .3 .9M235.1 85.8v4.7l.1 .1v-4.7M235.2 90.6l-.1 .3M235.2 90.6a2.03 2.03 0 0 1 1.2 1.6M235.2 85.9a2.03 2.03 0 0 1 1.2 1.6M235.4 84.8l-1.5-.6-1.8-.1-1.8 .3-1.2 .5M235.4 84.8l.2 .1M235.4 84.8l-.3 .6M235.6 84.9l.9 .7 .3 .7v.8l-.4 .8M235.6 84.9l-.3 .4v.6M238.2 83.2l-.4 .2"/>
<path d="M238.2 83.2l-.3 .2M238.3 83.1l-.5 .3M239.4 82.6l-1.2 .6M239.6 82.5l-1.3 .6M240.9 81.7l.3 .4M241 81.6l.3 .4"/>
</g>
<!-- layer: BORDER -->
<path d="M20 9.9h267v190h-267zM148.5 4.9v10M15 109.9h10M282 109.9h10M148.5 194.9v10" fill="none" stroke="#000" stroke-width=".21"/>
<!-- layer: TITLEBLOCK -->
<path d="M107 152.9h180v47h-180zM131 152.9v10M165 152.9v47M226 152.9v47M107 162.9h180M165 172.9h122M226 189.9h61M236 189.9v10M272 189.9v10" fill="none" stroke="#000" stroke-width=".25"/>
<!-- layer: Leaders -->
<path d="M62.4 39.3l3.5-.6v1.1zM70.8 42.7l3.4-.9 .1 1.1zM75.6 47.4l3.2-1.6 .3 1.1zM85.1 51l2.5-2.5 .6 .9zM234.7 66l3.3 1.2-.5 1zM119.1 96.4l2.8-2.2 .5 1.1zM140.1 92.7l.9 .7-2.5 2.5zM233.7 94l1.8 3-1.1 .4zM120.6 109.1l.8 .8-2.9 2.1zM136 108.2l1 .5-2 2.9z" fill="#000" stroke="#000" stroke-width=".21"/>
<path d="M105.1 39.2h-3.5l-22.7 7.1M105.1 39.2h-3.5l-27.4 3.2M105.1 39.2l-39.2 .1M119.5 39.2h-17.9l-13.7 9.7M154 79.6h-3.5l-14 28.9M154 79.6h-3.5l-29.5 29.9M154 79.6h-3.5l-28.3 15.2M196.7 79.6h-46.2l-9.9 13.5M237.8 67.7l19.9 11.4h9.7M235 97.2l4.6 12.2h9.8" fill="none" stroke="#000" stroke-width=".21"/>
<text font-size="7" x="166" y="183.4">R4-PIE MK0.9 BETA</text>
<g font-size="4.9">
<text x="105" y="38.5">4 x M6</text>
<text x="154" y="43.6">4x Hole clearance</text>
<text x="153.6" y="55.4">Must fit 6.00mm</text>
<text x="153.6" y="61.3">Heater Cartridge</text>
<text x="153.9" y="72.9">Tolerance:</text>
<text x="153.8" y="78.9">Ø6.1mm - Ø 6.3mm</text>
<text x="260.8" y="78.4">M3</text>
<text x="242.8" y="108.7">M6</text>
<text x="39.6" y="136.5">All threads cut to bottom</text>
<text x="53.8" y="142.4">of the hole.</text>
<text x="166" y="161.4">Jan Roetz</text>
<text x="200.5" y="161.4">06.10.2025</text>
<text x="276.1" y="198.6">1/1</text>
</g>
<g font-size="2.5">
<text x="108" y="155.7">Dept.</text>
<text x="132" y="155.7">Technical reference</text>
<text x="166" y="155.7">Created by</text>
<text x="227" y="155.7">Approved by</text>
<text x="166" y="165.7">Document type</text>
<text x="227" y="165.7">Document status</text>
<text x="166" y="175.7">Title</text>
<text x="227" y="175.7">DWG No.</text>
<text x="227" y="192.7">Rev.</text>
<text x="237" y="192.7">Date of issue</text>
<text x="273" y="192.7">Sheet</text>
</g>
</svg>
